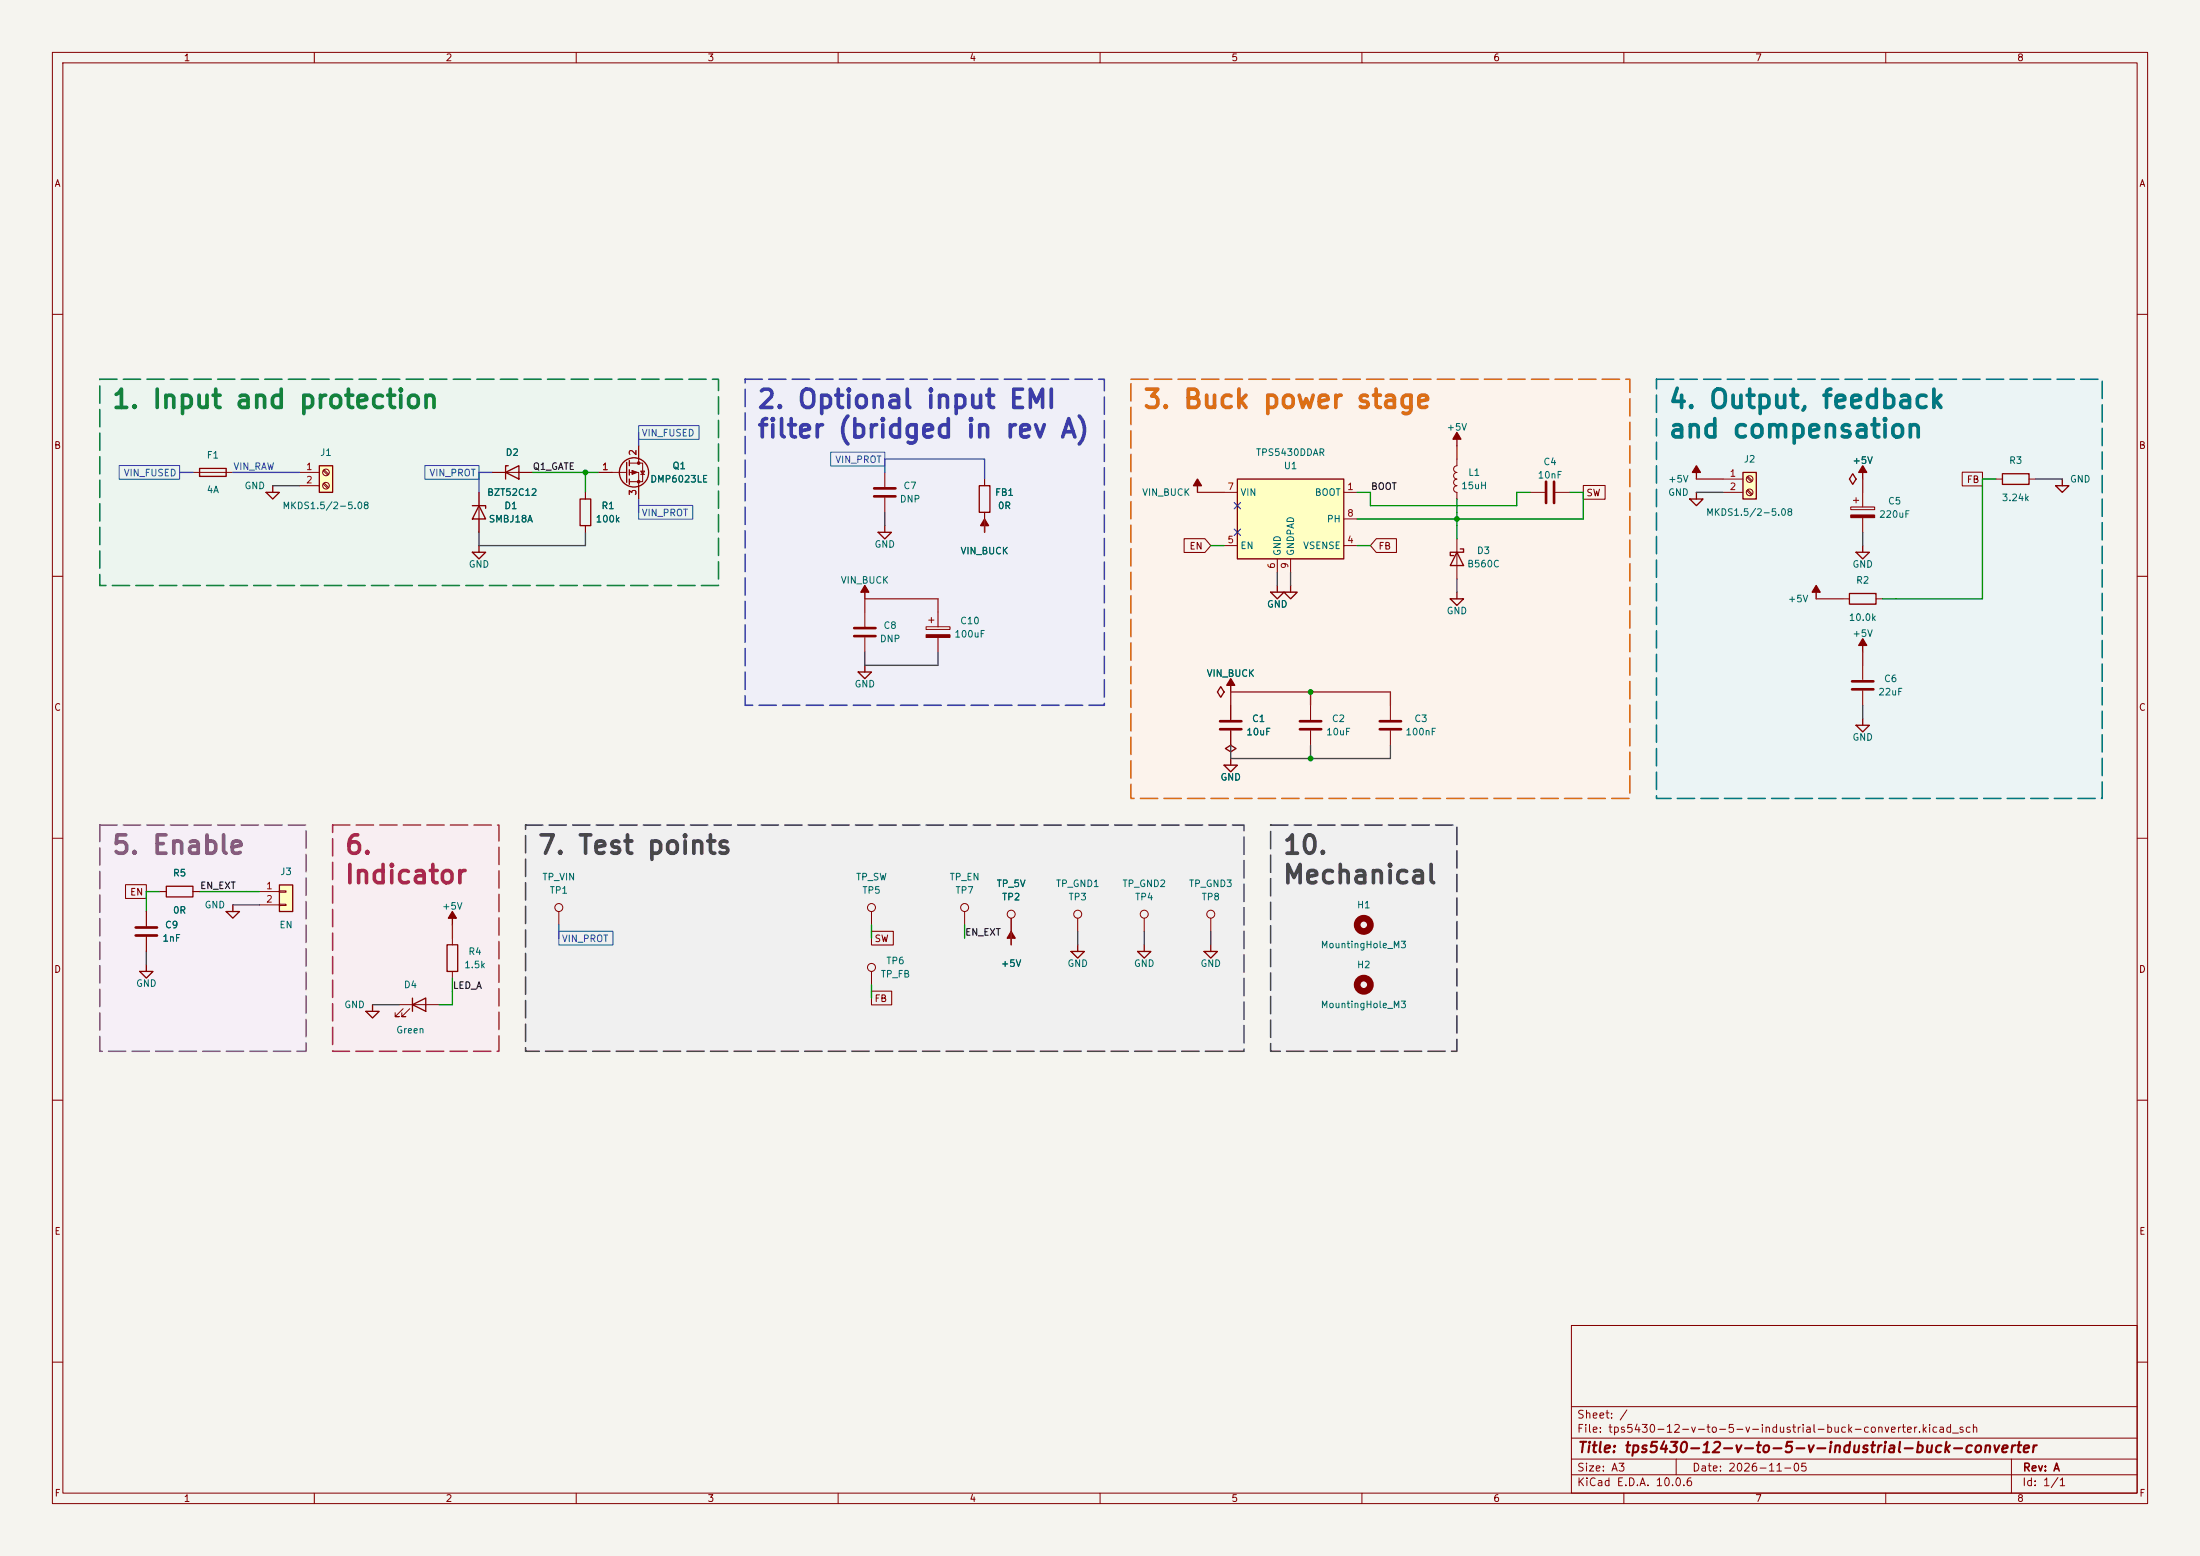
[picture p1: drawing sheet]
<svg xmlns="http://www.w3.org/2000/svg" width="420mm" height="297mm" viewBox="0 0 420 297" stroke-linecap="round" stroke-linejoin="round" font-family="sans-serif">
<path d="M0 0h420v297h-420z" fill="#f5f4ef" stroke="#f5f4ef" stroke-width=".19"/>
<g fill="none" stroke="#840000" stroke-width=".19">
<path d="M10 10h400v277h-400zM12 12h396v273h-396zM60 10v2M110 10v2M160 10v2M210 10v2M260 10v2M310 10v2M360 10v2M10 60h2M408 60h2M10 110h2"/>
<path d="M408 110h2M10 160h2M408 160h2M10 210h2M408 210h2M300 253h108v32h-108zM10 260h2M300 278.5h108M300 274.5h108M300 268.5h108M320 278.5v3M384 278.5v6.5"/>
<path d="M408 260h2M60 285v2M110 285v2M160 285v2M210 285v2M260 285v2M300 281.5h108M310 285v2M360 285v2"/>
</g>
<path d="M19 72.4h118.2v39.4h-118.2z" fill="#ecf5ef"/>
<path d="M63.5 157.5h31.7v43.2h-31.7z" fill="#f8eef2"/>
<path d="M316.2 72.4h85.1v80h-85.1z" fill="#ebf4f5"/>
<path d="M19 157.5h39.4v43.2h-39.4z" fill="#f6eff7"/>
<path d="M142.2 72.4h68.6v62.2h-68.6z" fill="#efeff8"/>
<g fill="#f0f0f0">
<path d="M242.6 157.5h35.5v43.2h-35.5z"/>
<path d="M100.3 157.5h137.2v43.2h-137.2z"/>
</g>
<path d="M215.9 72.4h95.2v80h-95.2z" fill="#fcf3ec"/>
<g fill="none" stroke="#840000" stroke-width=".19">
<path d="M91.4 94v7.6M106.7 174v2.5"/>
<circle cx="106.7" cy="173.2" r=".76"/>
</g>
<path d="M90.2 96.5h2.5v.5M91.4 96.5l1.3 2.6h-2.5zM43.2 174h2.5l-1.3 1.3zM44.4 172.7v1.3" fill="none" stroke="#840000" stroke-width=".25"/>
<path d="M53.3 168.9h2.6v5.1h-2.6z" fill="#ffffc2"/>
<g fill="none" stroke="#840000" stroke-width=".25">
<path d="M96.5 90.2l2.6-1.3v2.5zM97 88.9h-.5v2.5M110.7 95.3h2.1v5h-2.1zM186.9 92.7h2.1v5.1h-2.1zM228.6 92.7v1.3M322.6 95.3h2.5l-1.3 1.2zM323.8 90.2v1.2M323.8 94v1.3M353.7 90.4l.6 1-.6 1.1-.6-1.1zM355.6 90.2v1.2M382.3 90.4h5v2.1h-5zM392.4 92.7h2.6l-1.3 1.3z"/>
<path d="M393.7 91.4v1.3M165.1 113v1.3M167.6 101.6h2.6l-1.3 1.3zM168.9 100.3v1.3M188 100.3v1.3M346.7 113v1.3M353.1 113.3h5v2h-5zM354.3 105.4h2.6l-1.3 1.3zM355.6 104.1v1.3M163.8 128.3h2.6l-1.3 1.2zM165.1 127v1.3M233 131.1l.7 1-.7 1-.6-1z"/>
<path d="M234.9 130.8v1.3M354.3 138.4h2.6l-1.3 1.3zM355.6 123.2v1.3M355.6 137.2v1.2M53.3 168.9h2.6v5.1h-2.6zM86.4 175.3v1.2M26.7 185.4h2.5l-1.3 1.3zM27.9 184.2v1.2M69.8 193h2.6l-1.3 1.3zM71.1 191.8v1.2M78.7 191.8l2.6-1.3v2.5zM78.7 190.5v2.5"/>
<path d="M85.3 180.3h2.1v5.1h-2.1z"/>
</g>
<g fill="none" stroke="#840000" stroke-width=".19">
<path d="M94 90.2h7.6M111.8 94v1.3M168.9 90.2v2.8M168.9 95v2.8M188 91.4v1.3M188 97.8v1.3M353.3 96.8h4.6v.5h-4.6zM353.8 95.5h1M354.3 95v1M355.6 94v2.8M355.6 98.8v2.8M381 91.4h1.3"/>
<path d="M387.3 91.4h1.3M111.8 100.3v1.3M165.1 116.8v2.8M176.8 119.6h4.6v.5h-4.6zM177.3 118.4h1M177.8 117.9v1M179.1 116.8v2.8M351.8 114.3h1.3M358.1 114.3h1.3M165.1 121.7v2.8M179.1 121.7v2.8M355.6 127v2.8"/>
<path d="M355.6 131.8v2.8M27.9 174v2.8M27.9 178.8v2.8M49.5 170.2h3.8M49.5 172.7h3.8M53.3 170.1h1.3v.2h-1.3zM53.3 172.6h1.3v.2h-1.3zM86.4 179.1v1.2M76.2 191.8h7.6M77 192.5l-1.6 1.6h.8h-.8v-.8M78.2 192.5l-1.5 1.6h.8h-.8v-.8M86.4 185.4v1.3"/>
</g>
<path d="M166.9 93.2h4M166.9 94.7h4M163.1 119.9h4M163.1 121.4h4M353.6 130h4M353.6 131.6h4M25.9 177h4.1M25.9 178.6h4.1" fill="none" stroke="#840000" stroke-width=".51"/>
<g fill="#840000" stroke="#840000" stroke-width=".25">
<path d="M86.4 174l.7 1.3h-1.5z"/>
<path d="M165.1 111.8l.8 1.2h-1.6z"/>
<path d="M234.9 129.5l.8 1.3h-1.5z"/>
<path d="M228.6 91.4l.8 1.3h-1.6z"/>
<path d="M188 99.1l.7 1.2h-1.5z"/>
<path d="M355.6 88.9l.8 1.3h-1.6z"/>
<path d="M355.6 121.9l.8 1.3h-1.6z"/>
<path d="M346.7 111.8l.8 1.2h-1.6z"/>
<path d="M323.8 88.9l.8 1.3h-1.5z"/>
</g>
<g fill="#840000" stroke="#840000" stroke-width=".19">
<path d="M176.8 121.2h4.6v.5h-4.6z"/>
<path d="M353.3 98.3h4.6v.5h-4.6z"/>
</g>
<path d="M332.7 90.2h2.6v5.1h-2.6z" fill="#ffffc2"/>
<path d="M38.1 89.4h5.1v1.5h-5.1zM50.8 94h2.5l-1.2 1.3zM52.1 92.7v1.3M332.7 90.2h2.6v5.1h-2.6zM31.7 169.2h5.1v2h-5.1z" fill="none" stroke="#840000" stroke-width=".25"/>
<g fill="none" stroke="#840000" stroke-width=".19">
<path d="M36.8 90.2h7.6M328.9 91.4h3.8M328.9 94h3.8M333.5 91.1l.8 .8M333.5 93.6l.8 .9M333.7 90.9l.8 .9M333.7 93.5l.8 .8M30.5 170.2h1.2M36.8 170.2h1.3"/>
<circle cx="334" cy="94" r=".63"/>
<circle cx="334" cy="91.4" r=".63"/>
</g>
<path d="M61 88.9h2.5v5.1h-2.5z" fill="#ffffc2"/>
<g fill="none" stroke="#840000" stroke-width=".25">
<path d="M61 88.9h2.5v5.1h-2.5zM119.6 88.3v3.8M120.1 87.9v1M120.1 89.7v1M120.1 91.4v1.1M90.2 105.4h2.5l-1.3 1.3zM91.4 104.1v1.3M242.6 113h2.5l-1.3 1.3zM243.8 111.8v1.2M245.1 113h2.5l-1.2 1.3zM246.4 111.8v1.2M276.9 114.3h2.5l-1.3 1.3z"/>
<path d="M278.1 105.4l1.3 2.6h-2.5zM278.1 113v1.3M278.8 104.8h.6v.6h-2.5v.6h.6M233.7 146.1h2.5l-1.3 1.2zM233.9 142.9l1-.7 1.1 .7-1.1 .6zM234.9 144.8v1.3M193 179.1v1.2M204.5 181.6h2.5l-1.3 1.3zM205.7 180.3v1.3M217.2 181.6h2.5l-1.3 1.3zM218.4 180.3v1.3M229.9 181.6h2.5l-1.3 1.3z"/>
<path d="M231.1 180.3v1.3"/>
<circle cx="121" cy="90.2" r="2.79"/>
</g>
<g fill="none" stroke="#840000" stroke-width=".19">
<path d="M57.1 90.2h3.9M57.1 92.7h3.9M61.7 89.8l.9 .9M61.7 92.4l.9 .8M61.9 89.7l.8 .8M61.9 92.2l.8 .8M114.3 90.2h5.3M120.1 88.4h2.6v3.5h-2.6M120.1 90.2h1.8v5.1M121.9 85.1v3.3M122.3 89.9h.8l-.4 .7zM122.3 90.6h.8"/>
<path d="M278.1 90.2a.64 .64 0 0 0-.6 .6 .64 .64 0 0 0 .6 .6 .64 .64 0 0 0-.6 .7 .64 .64 0 0 0 .6 .6 .63 .63 0 0 0-.6 .6 .63 .63 0 0 0 .6 .7v1.3M278.1 87.6v1.3a.63 .63 0 0 0-.6 .6 .63 .63 0 0 0 .6 .7M278.1 102.9v7.6M234.9 134.6v2.8M234.9 139.4v2.8M250.2 134.6v2.8M250.2 139.4v2.8M265.4 134.6v2.8M265.4 139.4v2.8M184.1 174v2.5M193 175.3v2.5M205.7 175.3v2.5"/>
<path d="M218.4 175.3v2.5M231.1 175.3v2.5M166.4 185.4v2.6"/>
<circle cx="62.2" cy="90.2" r=".63"/>
<circle cx="62.2" cy="92.7" r=".63"/>
<circle cx="184.1" cy="173.2" r=".76"/>
<circle cx="193" cy="174.5" r=".76"/>
<circle cx="205.7" cy="174.5" r=".76"/>
<circle cx="218.4" cy="174.5" r=".76"/>
<circle cx="231.1" cy="174.5" r=".76"/>
<circle cx="166.4" cy="184.7" r=".76"/>
</g>
<g fill="#840000" stroke="#840000" stroke-width=".19">
<path d="M120.6 89.8l1.1 .4-1.1 .4z"/>
<circle cx="121.9" cy="88.4" r=".25"/>
<circle cx="121.9" cy="91.9" r=".25"/>
</g>
<g fill="none" stroke="#840000" stroke-width="1.3">
<circle cx="260.4" cy="176.5" r="1.27"/>
<circle cx="260.4" cy="188" r="1.27"/>
</g>
<path d="M232.9 137.7h4.1M232.9 139.2h4.1M248.2 137.7h4M248.2 139.2h4M263.4 137.7h4.1M263.4 139.2h4.1" fill="none" stroke="#840000" stroke-width=".51"/>
<path d="M193 177.8l.8 1.3h-1.5z" fill="#840000" stroke="#840000" stroke-width=".25"/>
<path d="M236.2 91.4h20.3v15.3h-20.3z" fill="#ffffc2"/>
<path d="M236.2 91.4h20.3v15.3h-20.3zM278.1 83.8v1.3" fill="none" stroke="#840000" stroke-width=".25"/>
<g fill="none" stroke="#840000" stroke-width=".19">
<path d="M91.4 94v2.5M91.4 99.1v2.5M94 90.2h2.5M99.1 90.2h2.5M111.8 94v1.3M114.3 90.2h2.5M121.9 85.1v2.5M121.9 92.7v2.6M188 91.4v1.3M188 97.8v1.3M233.7 94h2.5M256.5 94h2.6"/>
<path d="M256.5 99.1h2.6M292.1 94h2.8M296.9 94h2.8M111.8 100.3v1.3M233.7 104.1h2.5M243.8 106.7v2.5M246.4 106.7v2.5M256.5 104.1h2.6M234.9 134.6v2.8M234.9 139.4v2.8M27.9 174v2.8M27.9 178.8v2.8"/>
<path d="M30.5 170.2h1.2M36.8 170.2h1.3M166.4 174v2.5M193 175.3v2.5"/>
<circle cx="166.4" cy="173.2" r=".76"/>
</g>
<path d="M295.1 91.9v4.1M296.7 91.9v4.1" fill="none" stroke="#840000" stroke-width=".51"/>
<path d="M278.1 82.6l.8 1.2h-1.5z" fill="#840000" stroke="#840000" stroke-width=".25"/>
<path d="M22.8 88.9h11.5v2.6h-11.5zM81.1 88.9h10.3v2.6h-10.3zM121.9 81.2h11.6v2.7h-11.6zM121.9 96.5h10.3v2.6h-10.3zM158.6 86.3h10.3v2.6h-10.3zM106.7 177.8h10.3v2.6h-10.3z" fill="none" stroke="#1e5ac8" stroke-width=".2"/>
<path d="M302.3 92.7h4.1v2.6h-4.1zM374.6 90.1h3.9v2.7h-3.9zM226.1 102.8h3.9l1.1 1.3-1.1 1.4h-3.9zM262.7 102.8h3.9v2.7h-3.9l-1.1-1.4zM24 168.9h3.9v2.6h-3.9zM166.4 177.8h4.1v2.6h-4.1zM166.4 189.2h3.8v2.6h-3.8z" fill="none" stroke="#840000" stroke-width=".2"/>
<g fill="none" stroke="#009600" stroke-width=".25">
<path d="M101.6 90.2h12.7M111.8 90.2v3.8M259.1 94h2.5v2.5h28v-2.5h2.5M278.1 95.3v7.6M299.7 94h2.6v5.1h-43.2M381 91.4h-2.5v22.9h-19.1M231.1 104.1h2.6M259.1 104.1h2.5M30.5 170.2h-2.6v3.8M38.1 170.2h11.4M166.4 176.5v2.6M184.1 176.5v2.6"/>
<path d="M86.4 186.7v5.1h-2.6M166.4 188v2.5"/>
</g>
<path d="M34.3 90.2h2.5M44.4 90.2h12.7M94 90.2h-2.6v3.8M121.9 82.6v2.5M121.9 95.3v2.5M168.9 90.2v-2.6h19.1v3.8M106.7 176.5v2.6" fill="none" stroke="#1e5ac8" stroke-width=".25"/>
<g fill="none" stroke="#464646" stroke-width=".25">
<path d="M52.1 92.7h5M168.9 97.8v2.5M323.8 94h5.1M388.6 91.4h5.1M91.4 101.6v2.5h20.4v-2.5M243.8 109.2v2.6M246.4 109.2v2.6M278.1 110.5v2.5M355.6 101.6v2.5M165.1 124.5v2.5h14v-2.5M355.6 134.6v2.6M234.9 142.2v2.6h30.5v-2.6"/>
<path d="M250.2 142.2v2.6M44.4 172.7h5.1M205.7 177.8v2.5M218.4 177.8v2.5M231.1 177.8v2.5M27.9 181.6v2.6M71.1 191.8h5.1"/>
</g>
<path d="M188 99.1v2.5M228.6 94h5.1M278.1 85.1v2.5M323.8 91.4h5.1M355.6 91.4v2.6M165.1 116.8v-2.5h14v2.5M346.7 114.3h5.1M234.9 134.6v-2.5h30.5v2.5M250.2 132.1v2.5M355.6 124.5v2.5M86.4 176.5v2.6M193 177.8v2.5" fill="none" stroke="#aa1e1e" stroke-width=".25"/>
<path d="M235.6 95.9l1.2 1.2M236.8 95.9l-1.2 1.2M235.6 101l1.2 1.2M236.8 101l-1.2 1.2" fill="none" stroke="#000084" stroke-width=".19"/>
<path d="M19 72.4h118.2v39.4h-118.2z" fill="none" stroke="#14823c" stroke-width=".3" stroke-dasharray="3.3 1.2"/>
<path d="M63.5 157.5h31.7v43.2h-31.7z" fill="none" stroke="#aa285a" stroke-width=".3" stroke-dasharray="3.3 1.2"/>
<path d="M316.2 72.4h85.1v80h-85.1z" fill="none" stroke="#007882" stroke-width=".3" stroke-dasharray="3.3 1.2"/>
<path d="M19 157.5h39.4v43.2h-39.4z" fill="none" stroke="#8c32a0" stroke-width=".3" stroke-dasharray="3.3 1.2"/>
<path d="M142.2 72.4h68.6v62.2h-68.6z" fill="none" stroke="#3c3caa" stroke-width=".3" stroke-dasharray="3.3 1.2"/>
<path d="M100.3 157.5h137.2v43.2h-137.2zM242.6 157.5h35.5v43.2h-35.5z" fill="none" stroke="#484848" stroke-width=".3" stroke-dasharray="3.3 1.2"/>
<path d="M215.9 72.4h95.2v80h-95.2z" fill="none" stroke="#dc6e14" stroke-width=".3" stroke-dasharray="3.3 1.2"/>
<g fill="#009600" stroke="#009600" stroke-width=".19">
<circle cx="250.2" cy="132.1" r=".46"/>
<circle cx="278.1" cy="99.1" r=".46"/>
<circle cx="111.8" cy="90.2" r=".46"/>
<circle cx="250.2" cy="144.8" r=".46"/>
</g>
<text font-size="3.5" fill="#14823c" x="21.2" y="78.8">1. Input and protection</text>
<g font-size="3.5" fill="#3c3caa">
<text x="144.4" y="78.8">2. Optional input EMI</text>
<text x="144.4" y="84.5">filter (bridged in rev A)</text>
</g>
<text font-size="3.5" fill="#dc6e14" x="218" y="78.8">3. Buck power stage</text>
<g font-size="3.5" fill="#007882">
<text x="318.3" y="78.8">4. Output, feedback</text>
<text x="318.3" y="84.5">and compensation</text>
</g>
<text font-size="3.5" fill="#8c32a0" x="21.2" y="163.9">5. Enable</text>
<g font-size="3.5" fill="#aa285a">
<text x="65.6" y="163.9">6.</text>
<text x="65.6" y="169.6">Indicator</text>
</g>
<g font-size="3.5" fill="#484848">
<text x="102.4" y="163.9">7. Test points</text>
<text x="244.7" y="163.9">10.</text>
<text x="244.7" y="169.6">Mechanical</text>
</g>
<text font-size="2" fill="#840000" x="301" y="277.8">Title: tps5430-12-v-to-5-v-industrial-buck-converter</text>
<g font-size="1.5" fill="#840000">
<text x="300.9" y="273.8">File: tps5430-12-v-to-5-v-industrial-buck-converter.kicad_sch</text>
<text x="300.9" y="271.1">Sheet: /</text>
<text x="300.9" y="281.2">Size: A3</text>
<text x="322.9" y="281.2">Date: 2026-11-05</text>
<text x="386" y="281.2">Rev: A</text>
<text x="300.9" y="284">KiCad E.D.A. 10.0.6</text>
<text x="385.9" y="284">Id: 1/1</text>
</g>
<g font-size="1.3" fill="#840000">
<text x="35" y="12">1</text>
<text x="85" y="12">2</text>
<text x="135" y="12">3</text>
<text x="185" y="12">4</text>
<text x="235" y="12">5</text>
<text x="285" y="12">6</text>
<text x="335" y="12">7</text>
<text x="385" y="12">8</text>
<text x="10.3" y="36">A</text>
<text x="408.3" y="36">A</text>
<text x="10.2" y="86">B</text>
<text x="408.2" y="86">B</text>
<text x="302.7" y="95">SW</text>
<text x="375.4" y="92.5">FB</text>
<text x="227" y="105.2">EN</text>
<text x="263.1" y="105.2">FB</text>
<text x="10.2" y="136">C</text>
<text x="408.2" y="136">C</text>
<text x="24.7" y="171.2">EN</text>
<text x="10.2" y="186">D</text>
<text x="166.9" y="180.1">SW</text>
<text x="408.2" y="186">D</text>
<text x="166.9" y="191.6">FB</text>
<text x="10.3" y="236">E</text>
<text x="408.3" y="236">E</text>
<text x="10.3" y="286">F</text>
<text x="35" y="287">1</text>
<text x="85" y="287">2</text>
<text x="135" y="287">3</text>
<text x="185" y="287">4</text>
<text x="235" y="287">5</text>
<text x="285" y="287">6</text>
<text x="335" y="287">7</text>
<text x="385" y="287">8</text>
<text x="408.3" y="286">F</text>
</g>
<g font-size="1.3" fill="#1e5ac8">
<text x="122.4" y="83.6">VIN_FUSED</text>
<text x="44.5" y="90">VIN_RAW</text>
<text x="159.3" y="88.7">VIN_PROT</text>
<text x="23.5" y="91.2">VIN_FUSED</text>
<text x="81.9" y="91.2">VIN_PROT</text>
<text x="122.4" y="98.8">VIN_PROT</text>
<text x="107.2" y="180.1">VIN_PROT</text>
</g>
<g font-size="1.3" fill="#006464">
<text x="276.1" y="82.5">+5V</text>
<text x="39.4" y="87.8">F1</text>
<text x="61" y="87.3">J1</text>
<text x="96.4" y="87.3">D2</text>
<text x="128.3" y="89.9">Q1</text>
<text x="239.7" y="87.3">TPS5430DDAR</text>
<text x="245" y="89.9">U1</text>
<text x="294.5" y="89.1">C4</text>
<text x="332.8" y="88.6">J2</text>
<text x="353.5" y="88.8">+5V</text>
<text x="383.4" y="88.8">R3</text>
<text x="39.4" y="94.4">4A</text>
<text x="46.6" y="93.7">GND</text>
<text x="92.9" y="94.9">BZT52C12</text>
<text x="124" y="92.4">DMP6023LE</text>
<text x="172.4" y="93.7">C7</text>
<text x="189.9" y="94.9">FB1</text>
<text x="217.9" y="94.9">VIN_BUCK</text>
<text x="236.7" y="94.9">VIN</text>
<text x="250.9" y="94.9">BOOT</text>
<text x="278.9" y="93.7">15uH</text>
<text x="280.2" y="91.1">L1</text>
<text x="293.5" y="91.6">10nF</text>
<text x="318.4" y="94.9">GND</text>
<text x="318.4" y="92.4">+5V</text>
<text x="382.1" y="96">3.24k</text>
<text x="395.1" y="92.4">GND</text>
<text x="53.8" y="97.5">MKDS1.5/2-5.08</text>
<text x="93.2" y="100">SMBJ18A</text>
<text x="96.2" y="97.5">D1</text>
<text x="113.6" y="100">100k</text>
<text x="114.7" y="97.5">R1</text>
<text x="171.7" y="96.2">DNP</text>
<text x="190.4" y="97.5">0R</text>
<text x="253.2" y="100">PH</text>
<text x="325.6" y="98.8">MKDS1.5/2-5.08</text>
<text x="358.6" y="99.1">220uF</text>
<text x="360.3" y="96.6">C5</text>
<text x="166.8" y="104.8">GND</text>
<text x="183.3" y="106.1">VIN_BUCK</text>
<text x="236.7" y="105.1">EN</text>
<text x="244.8" y="106.2" transform="rotate(-90 244.8 106.2)">GND</text>
<text x="247.3" y="106.2" transform="rotate(-90 247.3 106.2)">GNDPAD</text>
<text x="248.7" y="105.1">VSENSE</text>
<text x="281.8" y="106.1">D3</text>
<text x="89.4" y="108.7">GND</text>
<text x="160.4" y="111.7">VIN_BUCK</text>
<text x="280" y="108.6">B560C</text>
<text x="353.5" y="108.7">GND</text>
<text x="354.2" y="111.7">R2</text>
<text x="183.2" y="119.5">C10</text>
<text x="241.8" y="116.3">GND</text>
<text x="276.1" y="117.5">GND</text>
<text x="341.2" y="115.3">+5V</text>
<text x="352.8" y="118.8">10.0k</text>
<text x="167.9" y="122.9">DNP</text>
<text x="168.6" y="120.3">C8</text>
<text x="182.1" y="122">100uF</text>
<text x="353.5" y="121.9">+5V</text>
<text x="163" y="131.5">GND</text>
<text x="230.3" y="129.5">VIN_BUCK</text>
<text x="359.6" y="130.5">C6</text>
<text x="358.5" y="133">22uF</text>
<text x="237.8" y="140.7">10uF</text>
<text x="238.9" y="138.1">C1</text>
<text x="253.1" y="140.7">10uF</text>
<text x="254.2" y="138.1">C2</text>
<text x="268.2" y="140.7">100nF</text>
<text x="269.9" y="138.1">C3</text>
<text x="353.5" y="141.7">GND</text>
<text x="232.9" y="149.3">GND</text>
<text x="32.9" y="167.6">R5</text>
<text x="53.4" y="167.3">J3</text>
<text x="39" y="173.7">GND</text>
<text x="84.3" y="173.9">+5V</text>
<text x="103.4" y="168.3">TP_VIN</text>
<text x="104.8" y="170.9">TP1</text>
<text x="163.3" y="168.3">TP_SW</text>
<text x="164.5" y="170.9">TP5</text>
<text x="181.2" y="168.3">TP_EN</text>
<text x="182.3" y="170.9">TP7</text>
<text x="190.2" y="169.6">TP_5V</text>
<text x="191.2" y="172.2">TP2</text>
<text x="201.5" y="169.6">TP_GND1</text>
<text x="203.9" y="172.2">TP3</text>
<text x="214.2" y="169.6">TP_GND2</text>
<text x="216.6" y="172.2">TP4</text>
<text x="226.9" y="169.6">TP_GND3</text>
<text x="229.3" y="172.2">TP8</text>
<text x="259" y="173.7">H1</text>
<text x="31.4" y="177.5">C9</text>
<text x="32.9" y="174.7">0R</text>
<text x="53.2" y="177.5">EN</text>
<text x="30.9" y="180">1nF</text>
<text x="88.5" y="185.1">1.5k</text>
<text x="89.3" y="182.6">R4</text>
<text x="169.1" y="184.4">TP6</text>
<text x="191" y="184.9">+5V</text>
<text x="203.7" y="184.9">GND</text>
<text x="216.4" y="184.9">GND</text>
<text x="229.1" y="184.9">GND</text>
<text x="252" y="181.3">MountingHole_M3</text>
<text x="259" y="185.1">H2</text>
<text x="25.9" y="188.7">GND</text>
<text x="77" y="188.9">D4</text>
<text x="168" y="186.9">TP_FB</text>
<text x="65.6" y="192.7">GND</text>
<text x="75.5" y="197.6">Green</text>
<text x="252" y="192.7">MountingHole_M3</text>
</g>
<g font-size="1.3" fill="#0f0f0f">
<text x="101.6" y="90">Q1_GATE</text>
<text x="261.6" y="93.8">BOOT</text>
<text x="38.1" y="170">EN_EXT</text>
<text x="184.2" y="178.9">EN_EXT</text>
<text x="86.4" y="189.1">LED_A</text>
</g>
<g font-size="1.3" fill="#a90000">
<text x="121.8" y="87.1" transform="rotate(-90 121.8 87.1)">2</text>
<text x="58.3" y="90">1</text>
<text x="58.3" y="92.6">2</text>
<text x="114.8" y="90">1</text>
<text x="121.8" y="94.7" transform="rotate(-90 121.8 94.7)">3</text>
<text x="234.2" y="93.8">7</text>
<text x="257.1" y="93.8">1</text>
<text x="330.1" y="91.3">1</text>
<text x="330.1" y="93.8">2</text>
<text x="257.1" y="98.9">8</text>
<text x="234.2" y="104">5</text>
<text x="257.1" y="104">4</text>
<text x="243.7" y="108.7" transform="rotate(-90 243.7 108.7)">6</text>
<text x="246.2" y="108.7" transform="rotate(-90 246.2 108.7)">9</text>
<text x="50.7" y="170">1</text>
<text x="50.7" y="172.6">2</text>
</g>
</svg>
